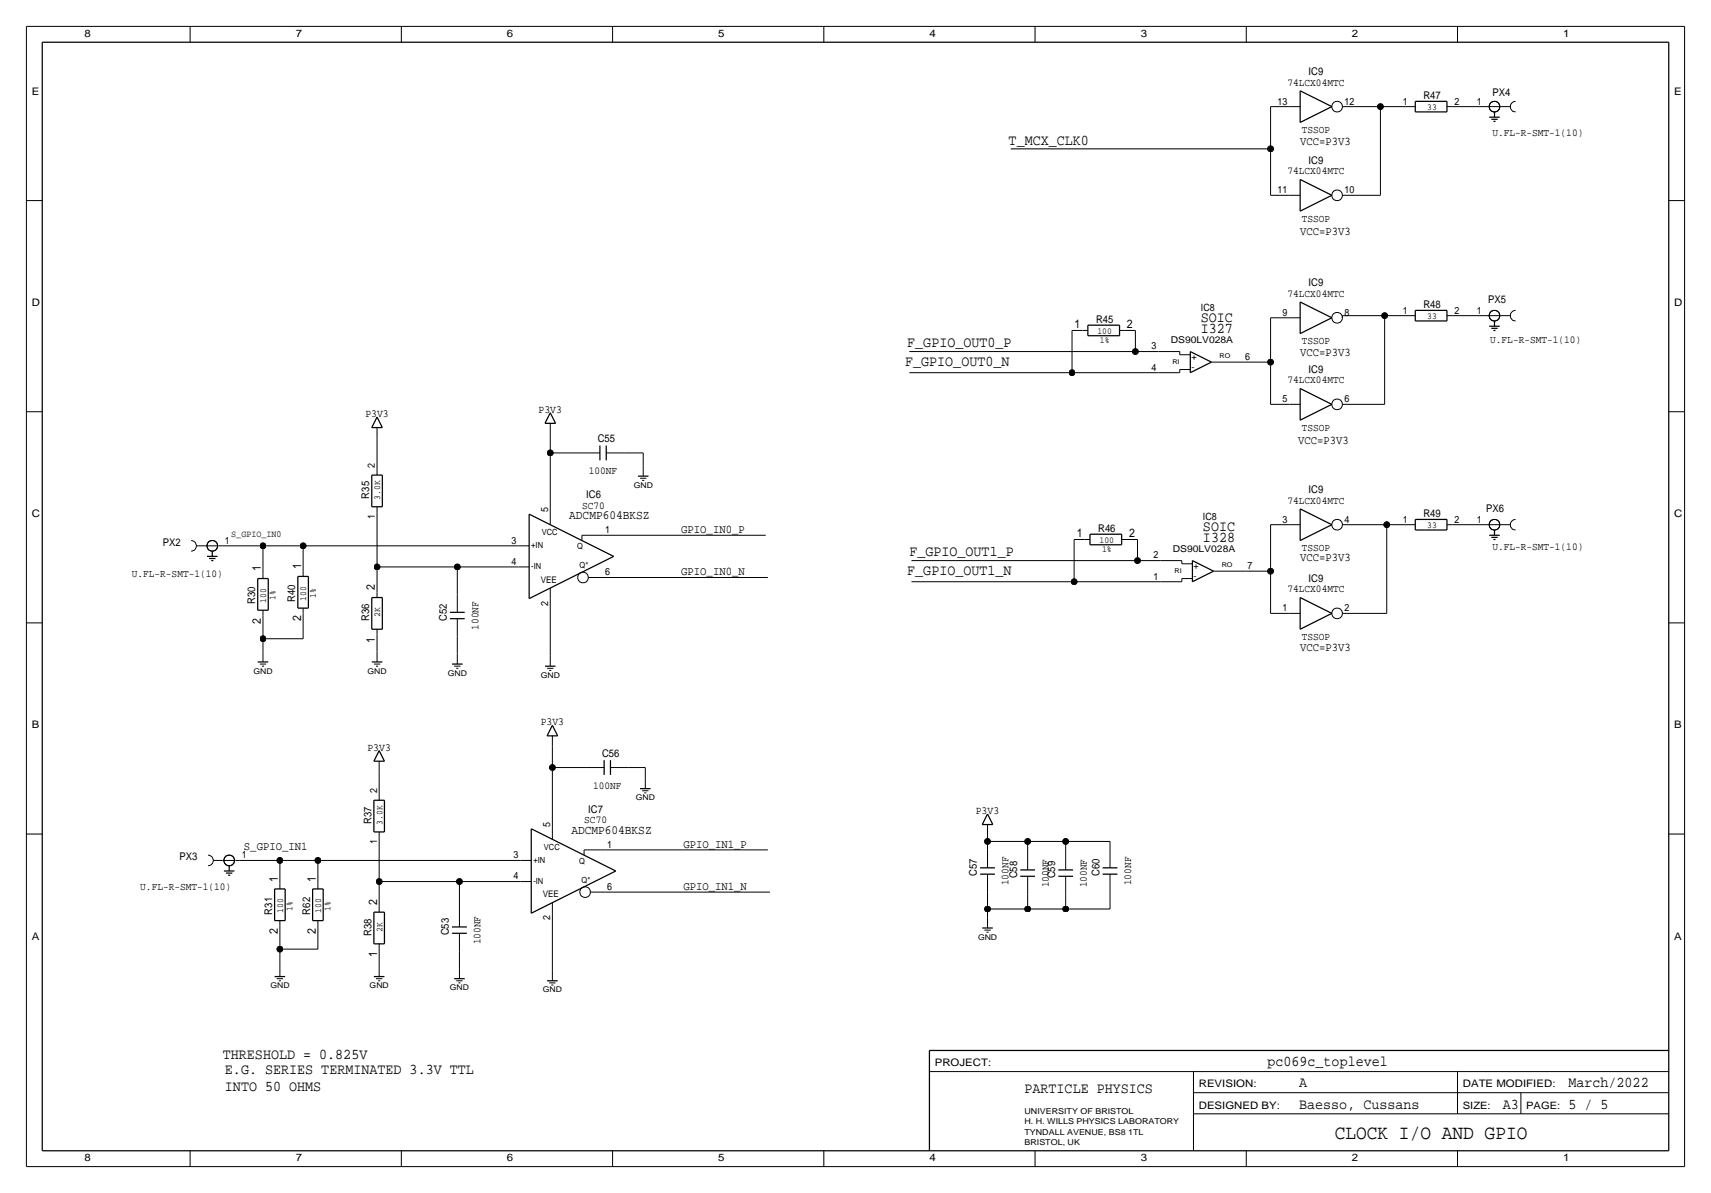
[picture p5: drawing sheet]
<svg xmlns="http://www.w3.org/2000/svg" width="411mm" height="287mm" viewBox="0 0 411 287" stroke-linecap="round" stroke-linejoin="round" font-family="sans-serif">
<g fill="none" stroke="#000" stroke-width=".24">
<path d="M6.3 6.4v274.3zM6.3 6.4h398.8zM45.7 6.4v3.8zM96.5 6.4v3.8zM147.3 6.4v3.8zM198.1 6.4v3.8zM248.9 6.4v3.8zM299.7 6.4v3.8zM350.5 6.4v3.8zM405.1 6.4v274.3zM243.1 35.8h62.5zM305.6 25.7v10.1z"/>
<path d="M305.6 35.8v11.2zM305.6 25.7h4.5zM310.1 25.7h2.6zM322.8 25.7h9.2zM332 25.7h7.1zM332 25.7v21.3zM339.1 25.7h1.3zM348 25.7h1.2zM349.2 25.7h7.7zM356.9 25.7h1zM357.9 25.7h3zM360.9 25.7h2.3z"/>
<path d="M364.5 24.4a1.27 1.27 0 0 0-1.3 1.3 1.27 1.27 0 0 0 1.3 1.2M6.3 48.3h3.9zM305.6 47h4.5zM310.1 47h2.6zM322.8 47h9.2zM401.3 48.3h3.8zM257.8 79.5v10.2zM257.8 79.5h2.5zM260.3 79.5h1.3zM269.2 79.5h1.3zM270.5 79.5h2.5zM273 79.5v5.1z"/>
<path d="M305.6 76.5h4.5zM305.6 76.5v10.6zM310.1 76.5h2.6zM322.8 75.9h10.2zM322.8 75.9v.6zM333 75.9h6.1zM333 75.9v21.4zM339.1 75.9h1.3zM348 75.9h1.2zM349.2 75.9h7.7zM356.9 75.9h1zM357.9 75.9h3z"/>
<path d="M360.9 75.9h2.3zM364.5 74.7a1.27 1.27 0 0 0-1.3 1.2 1.27 1.27 0 0 0 1.3 1.3M6.3 99.1h3.9zM218.7 89.7h39.1zM218.7 84.6h54.3zM257.8 89.7h20.8zM273 84.6h5.6zM278.6 89.7h5.1zM278.6 84.6h5.1zM283.7 85.3h2.6zM283.7 84.6v.7zM283.7 88.9v.8z"/>
<path d="M283.7 88.9h2.6zM291.3 87.1h7.7zM299 87.1h6.6zM305.6 87.1v10.2zM305.6 97.3h4.5zM310.1 97.3h2.6zM322.8 97.3h10.2zM401.3 99.1h3.8zM90.7 105.4v7.6zM90.7 113v1.3zM90.7 102.9v2.5zM132.3 109h7.7z"/>
<path d="M132.3 104.4v4.6zM132.3 109v14.7zM132.3 101.9v2.5zM140 109h4.3zM145.8 109h4.3zM150.1 109h4.6zM153.9 115.1h1.5zM154.4 115.6h.5zM154.7 109v3zM154.7 112v2.6zM46 130a1.27 1.27 0 0 1 1.2 1.3 1.27 1.27 0 0 1-1.2 1.3M47.2 131.3h2.3z"/>
<path d="M49.5 131.3h3.1zM52.6 131.3h1zM53.6 131.3h9.6zM63.2 131.3h9.7zM63.2 131.3v6.6zM63.2 137.9v1.3zM72.9 131.3v6.1zM72.9 131.3h51.8zM72.9 137.4v1.3zM90.2 136.4h.5zM90.7 136.4h19.3zM90.7 123.2v13.2z"/>
<path d="M90.7 136.4v6.1zM90.7 121.9v1.3zM110 136.4h14.7zM110 136.4v6.6zM124.7 136.4h2.6zM124.7 131.3h2.6zM132.3 123.7v2.5zM140 128.8v1.2zM140 128.8h5zM141.5 138.9h3.5zM145 138.9h39.7zM145 128.8h39.1z"/>
<path d="M219.2 140h39.1zM219.2 134.9h54.4zM258.3 140h20.8zM258.3 129.8v10.2zM258.3 129.8h2.6zM260.9 129.8h1.2zM269.7 129.8h1.3zM271 129.8h2.6zM273.6 129.8v5.1zM273.6 134.9h5.5zM279.1 140h5.1zM279.1 134.9h5.1z"/>
<path d="M284.2 135.6h2.6zM284.2 134.9v.7zM284.2 139.2v.8zM284.2 139.2h2.6zM291.8 137.4h7.7zM299.5 137.4h6.1zM305.6 126.2v11.2zM305.6 137.4v10.2zM305.6 126.2h4.5zM310.1 126.2h2.6zM322.8 126.2h10.7zM333.5 126.2h5.6z"/>
<path d="M333.5 126.2v21.4zM339.1 126.2h1.3zM348 126.2h1.2zM349.2 126.2h7.7zM356.9 126.2h1zM357.9 126.2h3zM360.9 126.2h2.3zM364.5 125a1.27 1.27 0 0 0-1.3 1.2 1.27 1.27 0 0 0 1.3 1.3M6.3 149.9h3.9zM62.5 159.8h1.5zM63.2 153.7h9.7zM63.2 148.1v5.6z"/>
<path d="M63.2 153.7v3zM63.2 146.8v1.3zM63.2 156.7v2.6zM72.9 147.6v6.1zM72.9 146.3v1.3zM89.9 159.8h1.5zM90.7 152.7v4zM90.7 156.7v2.6zM90.7 142.5v1.3zM90.7 151.4v1.3zM110 153.2v4zM110 148.8v4.4z"/>
<path d="M110 143v4.3zM110 157.2v2.6zM132.3 144v13.7zM132.3 157.7v2.6zM132.3 141.5v2.5zM305.6 147.6h4.5zM310.1 147.6h2.6zM322.8 147.6h10.7zM401.3 149.9h3.8zM63 160.3h.5zM90.4 160.3h.5zM109.2 160.3h1.5z"/>
<path d="M109.7 160.8h.5zM131.6 160.8h1.5zM132.1 161.3h.5zM132.8 179.6v5.1zM132.8 177v2.6zM91.2 185.7v5.6zM91.2 191.3v1.2zM91.2 183.1v2.6zM132.8 184.7h8.2zM132.8 184.7v14.7zM132.8 199.4v2.5zM141 184.7h4.3z"/>
<path d="M146.8 184.7h4.3zM151.1 184.7h4.1zM154.4 190.2h1.6zM154.9 190.8h.5zM155.2 184.7v2.5zM155.2 187.2v2.5zM237.5 198.4v2.5zM6.3 200.7h3.9zM50 205.7a1.27 1.27 0 0 1 1.3 1.3 1.27 1.27 0 0 1-1.3 1.3M51.3 207h2.3zM53.6 207h3zM56.6 207h1.1z"/>
<path d="M57.7 207h9.6zM67.3 207h9.2zM67.3 207v5.6zM67.3 212.6v1.3zM76.5 207v5.6zM76.5 207h48.7zM76.5 212.6v1.3zM90.7 212.1h.5zM91.2 212.1h19.3zM91.2 201.4v10.7zM91.2 212.1v6.1zM91.2 218.2v1.3z"/>
<path d="M91.2 200.2v1.2zM110.5 212.1h14.7zM110.5 212.1v6.6zM110.5 218.7v4.3zM125.2 212.1h2.6zM125.2 207h2.6zM132.8 219.7v13.7zM132.8 217.2v2.5zM140.5 204.5v1.2zM140.5 204.5h5zM142 214.6h3.5zM145.5 204.5h39.2z"/>
<path d="M145.5 214.6h39.7zM237.5 202.4h9.6zM237.5 200.9v1.5zM237.5 202.4v2.1zM237.5 218.7h9.6zM237.5 214.6v4.1zM237.5 218.7v2zM237.5 210.3v4.3zM237.5 204.5v4.3zM247.1 202.4h9.2zM247.1 202.4v2.6zM247.1 215.1v3.6z"/>
<path d="M247.1 218.7h9.2zM247.1 210.8v4.3zM247.1 205v4.3zM256.3 202.4h10.7zM256.3 202.4v2.6zM256.3 215.1v3.6zM256.3 218.7h10.7zM256.3 210.8v4.3zM256.3 205v4.3zM267 202.4v2.1zM267 214.6v4.1zM267 210.3v4.3z"/>
<path d="M267 204.5v4.3zM401.3 200.7h3.8zM66.5 235.5h1.6zM67.1 236h.5zM67.3 228.3h9.2zM67.3 222.8v5.5zM67.3 228.3v4.1zM67.3 221.5v1.3zM67.3 232.4v2.5zM76.5 222.8v5.5zM76.5 221.5v1.3zM90.4 235.5h1.5z"/>
<path d="M90.9 236h.5zM91.2 228.3v4.1zM91.2 227.1v1.2zM91.2 232.4v2.5zM109.7 236h1.6zM110.2 236.5h.5zM110.5 228.9v4zM110.5 224.5v4.4zM110.5 232.9v2.6zM132.1 236.5h1.5zM132.6 237h.5zM132.8 233.4v2.6z"/>
<path d="M236.7 223.8h1.6zM237.2 224.3h.5zM237.5 220.7v2.6zM223.5 257.8h177.8zM287 257.8v19.1zM350.5 257.8v10.2zM45.7 276.9v3.8zM96.5 276.9v3.8zM147.3 276.9v3.8zM198.1 276.9v3.8zM248.9 276.9v3.8zM287 268h114.3z"/>
<path d="M287 262.9h114.3zM299.7 276.9v3.8zM350.5 276.9v3.8zM365.8 262.9v5.1zM6.3 280.7h398.8z"/>
<circle cx="321.6" cy="25.7" r="1.28"/>
<circle cx="359.4" cy="25.7" r="1.28"/>
<circle cx="321.6" cy="47" r="1.28"/>
<circle cx="321.6" cy="76.5" r="1.28"/>
<circle cx="359.4" cy="76" r="1.28"/>
<circle cx="321.6" cy="97.3" r="1.28"/>
<circle cx="51" cy="131.3" r="1.28"/>
<circle cx="140.2" cy="138.9" r="1.28"/>
<circle cx="321.6" cy="126.2" r="1.28"/>
<circle cx="359.4" cy="126.2" r="1.28"/>
<circle cx="321.6" cy="147.6" r="1.28"/>
<circle cx="55.1" cy="207" r="1.28"/>
<circle cx="140.7" cy="214.6" r="1.28"/>
</g>
<g fill="#000" stroke="#000" stroke-width=".24">
<circle cx="305.6" cy="35.8" r=".71"/>
<circle cx="332" cy="25.7" r=".71"/>
<circle cx="333" cy="75.9" r=".71"/>
<circle cx="257.8" cy="89.7" r=".71"/>
<circle cx="273.1" cy="84.6" r=".71"/>
<circle cx="305.6" cy="87.1" r=".71"/>
<circle cx="132.3" cy="109" r=".71"/>
<circle cx="63.2" cy="131.3" r=".71"/>
<circle cx="72.9" cy="131.3" r=".71"/>
<circle cx="90.7" cy="136.4" r=".71"/>
<circle cx="110" cy="136.4" r=".71"/>
<circle cx="258.3" cy="140" r=".71"/>
<circle cx="273.6" cy="134.9" r=".71"/>
<circle cx="305.6" cy="137.4" r=".71"/>
<circle cx="333.5" cy="126.2" r=".71"/>
<circle cx="63.2" cy="153.7" r=".71"/>
<circle cx="132.8" cy="184.7" r=".71"/>
<circle cx="67.3" cy="207" r=".71"/>
<circle cx="76.5" cy="207" r=".71"/>
<circle cx="91.2" cy="212.1" r=".71"/>
<circle cx="110.5" cy="212.1" r=".71"/>
<circle cx="237.5" cy="218.7" r=".71"/>
<circle cx="237.5" cy="202.4" r=".71"/>
<circle cx="247.1" cy="218.7" r=".71"/>
<circle cx="247.1" cy="202.4" r=".71"/>
<circle cx="256.3" cy="202.4" r=".71"/>
<circle cx="256.3" cy="218.7" r=".71"/>
<circle cx="67.3" cy="228.3" r=".71"/>
</g>
<g fill="none" stroke="#000" stroke-width=".3">
<path d="M10.2 10.2v266.7zM10.2 10.2h391.1zM401.3 10.2v266.7zM312.7 29.5l7.6-3.8zM312.7 21.8v7.7zM312.7 21.8l7.6 3.9zM340.4 24.4h7.6zM340.4 24.4v2.5zM340.4 26.9h7.6zM348 24.4v2.5zM358.1 28.2h2.6zM358.6 28.7h1.6z"/>
<path d="M359.2 29.2h.5zM359.4 26.9v1.3zM312.7 50.8l7.6-3.8zM312.7 43.2v7.6zM312.7 43.2l7.6 3.8zM261.6 78.2h7.6zM261.6 78.2v2.6zM269.2 78.2v2.6zM312.7 72.6v7.7zM312.7 72.6l7.6 3.9zM340.4 74.7h7.6zM340.4 74.7v2.5z"/>
<path d="M340.4 77.2h7.6zM348 74.7v2.5zM358.1 78.5h2.6zM358.6 79h1.6zM359.2 79.5h.5zM359.4 77.2v1.3zM132.3 99.3l1.3 2.6zM132.3 99.3l-1.2 2.6zM261.6 80.8h7.6zM286.3 84.6l5 2.5zM286.3 89.7l5-2.6zM286.3 84.6v5.1z"/>
<path d="M312.7 93.5v7.6zM312.7 93.5l7.6 3.8zM312.7 80.3l7.6-3.8zM89.4 114.3v7.6zM89.4 114.3h2.5zM89.4 102.9h2.5zM90.7 100.3l1.2 2.6zM90.7 100.3l-1.3 2.6zM91.9 114.3v7.6zM131.1 101.9h2.5zM144.3 107.2v3.5zM145.8 107.2v3.5z"/>
<path d="M153.4 114.6h2.6zM312.7 101.1l7.6-3.8zM49.8 133.9h2.5zM50.3 134.4h1.5zM50.8 134.9h.5zM51.1 132.6v1.3zM62 139.2v7.6zM62 139.2h2.5zM64.5 139.2v7.6zM71.6 138.7v7.6zM71.6 138.7h2.6zM74.2 138.7v7.6z"/>
<path d="M89.4 121.9h2.5zM127.3 123.7v20.3zM127.3 123.7l20.3 10.2zM262.1 128.5h7.6zM262.1 128.5v2.6zM262.1 131.1h7.6zM269.7 128.5v2.6zM286.8 134.9l5 2.5zM286.8 140l5-2.6zM286.8 134.9v5.1zM312.7 130l7.6-3.8zM312.7 122.4v7.6z"/>
<path d="M312.7 122.4l7.6 3.8zM340.4 125h7.6zM340.4 125v2.5zM340.4 127.5h7.6zM348 125v2.5zM358.1 128.8h2.6zM358.6 129.3h1.6zM359.2 129.8h.5zM359.4 127.5v1.3zM62 146.8h2.5zM62 159.3h2.5zM71.6 146.3h2.6z"/>
<path d="M89.4 159.3h2.5zM89.4 143.8v7.6zM89.4 143.8h2.5zM89.4 151.4h2.5zM91.9 143.8v7.6zM108.2 147.3h3.6zM108.2 148.8h3.6zM108.7 159.8h2.6zM127.3 144l20.3-10.1zM312.7 151.4l7.6-3.8zM312.7 143.8v7.6zM312.7 143.8l7.6 3.8z"/>
<path d="M131.1 160.3h2.5zM131.6 177h2.5zM132.8 174.5l1.3 2.5zM132.8 174.5l-1.2 2.5zM89.9 192.5v7.7zM89.9 192.5h2.6zM89.9 183.1h2.6zM91.2 180.6l1.3 2.5zM91.2 180.6l-1.3 2.5zM92.5 192.5v7.7zM127.8 199.4v20.3zM127.8 199.4l20.3 10.1z"/>
<path d="M145.3 182.9v3.5zM146.8 182.9v3.5zM153.9 189.7h2.6zM236.2 198.4h2.6zM237.5 195.8l1.3 2.6zM237.5 195.8l-1.3 2.6zM53.8 209.5h2.6zM54.4 210.1h1.5zM54.9 210.6h.5zM55.1 208.3v1.2zM66 213.9v7.6zM66 213.9h2.6z"/>
<path d="M68.6 213.9v7.6zM75.2 213.9v7.6zM75.2 213.9h2.5zM77.7 213.9v7.6zM89.9 219.5v7.6zM89.9 219.5h2.6zM89.9 200.2h2.6zM92.5 219.5v7.6zM127.8 219.7l20.3-10.2zM235.7 208.8h3.6zM235.7 210.3h3.6zM245.4 209.3h3.5z"/>
<path d="M245.4 210.8h3.5zM254.5 209.3h3.6zM254.5 210.8h3.6zM265.2 208.8h3.5zM265.2 210.3h3.5zM66 221.5h2.6zM66 234.9h2.6zM75.2 221.5h2.5zM89.9 227.1h2.6zM89.9 234.9h2.6zM108.7 223h3.6zM108.7 224.5h3.6z"/>
<path d="M109.2 235.5h2.6zM131.6 236h2.5zM236.2 223.3h2.6zM223.5 252.7h177.8zM223.5 252.7v24.2zM10.2 276.9h391.1z"/>
</g>
<text font-size="4.8" x="321" y="274.1">CLOCK I/O AND GPIO</text>
<g font-size="3.6">
<text x="242.6" y="34.8">T_MCX_CLK0</text>
<text x="288.8" y="77.5">SOIC</text>
<text x="218.2" y="83.6">F_GPIO_OUT0_P</text>
<text x="288.8" y="80">I327</text>
<text x="217.7" y="88.1">F_GPIO_OUT0_N</text>
<text x="289.3" y="130.3">I328</text>
<text x="289.3" y="127.8">SOIC</text>
<text x="218.7" y="133.9">F_GPIO_OUT1_P</text>
<text x="218.2" y="138.4">F_GPIO_OUT1_N</text>
<text x="53.6" y="254.8">THRESHOLD = 0.825V</text>
<text x="304.8" y="256.5">pc069c_toplevel</text>
<text x="54.1" y="262.4">INTO 50 OHMS</text>
<text x="54.1" y="258.3">E.G. SERIES TERMINATED 3.3V TTL</text>
<text x="246.4" y="262.9">PARTICLE PHYSICS</text>
<text x="312.4" y="261.6">A</text>
<text x="377.2" y="261.6">March/2022</text>
<text x="312.4" y="266.7">Baesso, Cussans</text>
<text x="361.4" y="266.7">A3</text>
<text x="377.2" y="266.7">5 / 5</text>
</g>
<g font-size="3">
<text x="136.9" y="125">ADCMP604BKSZ</text>
<text x="137.4" y="200.7">ADCMP604BKSZ</text>
</g>
<g font-size="2.9">
<text x="312.7" y="34.8">VCC=P3V3</text>
<text x="312.7" y="56.6">VCC=P3V3</text>
<text x="258.4" y="79">1</text>
<text x="271" y="79">2</text>
<text x="312.7" y="85.6">VCC=P3V3</text>
<text x="312.2" y="106.9">VCC=P3V3</text>
<text x="163.8" y="128.3">GPIO_IN0_P</text>
<text x="258.9" y="129.3">1</text>
<text x="271.5" y="129.3">2</text>
<text x="62.7" y="137.4" transform="rotate(-90 62.7 137.4)">1</text>
<text x="72.4" y="136.9" transform="rotate(-90 72.4 136.9)">1</text>
<text x="312.7" y="134.9">VCC=P3V3</text>
<text x="90.2" y="142" transform="rotate(-90 90.2 142)">2</text>
<text x="163.8" y="138.4">GPIO_IN0_N</text>
<text x="72.4" y="149.5" transform="rotate(-90 72.4 149.5)">2</text>
<text x="62.7" y="150" transform="rotate(-90 62.7 150)">2</text>
<text x="90.2" y="154.6" transform="rotate(-90 90.2 154.6)">1</text>
<text x="312.7" y="156.7">VCC=P3V3</text>
<text x="164.3" y="204">GPIO_IN1_P</text>
<text x="58.7" y="204.5">S_GPIO_IN1</text>
<text x="66.8" y="212.1" transform="rotate(-90 66.8 212.1)">1</text>
<text x="75.9" y="212.1" transform="rotate(-90 75.9 212.1)">1</text>
<text x="164.3" y="214.1">GPIO_IN1_N</text>
<text x="90.7" y="217.7" transform="rotate(-90 90.7 217.7)">2</text>
<text x="66.8" y="224.7" transform="rotate(-90 66.8 224.7)">2</text>
<text x="75.9" y="224.7" transform="rotate(-90 75.9 224.7)">2</text>
<text x="90.7" y="230.3" transform="rotate(-90 90.7 230.3)">1</text>
</g>
<g font-size="2.6">
<text x="309.6" y="20.6">74LCX04MTC</text>
<text x="314.7" y="18">IC9</text>
<text x="342.3" y="23.8">R47</text>
<text x="358.9" y="23.1">PX4</text>
<text x="313.1" y="32">TSSOP</text>
<text x="358.9" y="32.8">U.FL-R-SMT-1(10)</text>
<text x="309.6" y="41.9">74LCX04MTC</text>
<text x="314.7" y="39.4">IC9</text>
<text x="313.1" y="53.3">TSSOP</text>
<text x="309.6" y="71.4">74LCX04MTC</text>
<text x="314.7" y="68.8">IC9</text>
<text x="263.6" y="77.6">R45</text>
<text x="342.3" y="74.1">R48</text>
<text x="357.9" y="72.9">PX5</text>
<text x="313.1" y="82.8">TSSOP</text>
<text x="358.4" y="82.5">U.FL-R-SMT-1(10)</text>
<text x="314.7" y="89.7">IC9</text>
<text x="309.6" y="92.2">74LCX04MTC</text>
<text x="87.9" y="100.3">P3V3</text>
<text x="129.5" y="99.3">P3V3</text>
<text x="143.8" y="106.4">C55</text>
<text x="313.1" y="103.6">TSSOP</text>
<text x="88.8" y="119.9" transform="rotate(-90 88.8 119.9)">R35</text>
<text x="141" y="119.9">IC6</text>
<text x="141.6" y="114">100NF</text>
<text x="314.7" y="118.6">IC9</text>
<text x="140" y="122.4">SC70</text>
<text x="309.6" y="121.2">74LCX04MTC</text>
<text x="342.3" y="124.4">R49</text>
<text x="357.4" y="123.2">PX6</text>
<text x="39.1" y="131.3">PX2</text>
<text x="264.1" y="127.9">R46</text>
<text x="313.1" y="132.6">TSSOP</text>
<text x="358.9" y="132.3">U.FL-R-SMT-1(10)</text>
<text x="31.7" y="138.9">U.FL-R-SMT-1(10)</text>
<text x="309.6" y="142.5">74LCX04MTC</text>
<text x="314.7" y="140">IC9</text>
<text x="61.4" y="145.3" transform="rotate(-90 61.4 145.3)">R30</text>
<text x="71" y="144.8" transform="rotate(-90 71 144.8)">R40</text>
<text x="88.8" y="149.4" transform="rotate(-90 88.8 149.4)">R36</text>
<text x="107.4" y="149.4" transform="rotate(-90 107.4 149.4)">C52</text>
<text x="115.1" y="151.5" transform="rotate(-90 115.1 151.5)">100NF</text>
<text x="313.1" y="153.9">TSSOP</text>
<text x="130" y="174.5">P3V3</text>
<text x="88.4" y="180.6">P3V3</text>
<text x="144.8" y="182.1">C56</text>
<text x="142.6" y="189.7">100NF</text>
<text x="141.5" y="195.6">IC7</text>
<text x="234.7" y="195.8">P3V3</text>
<text x="89.3" y="198.2" transform="rotate(-90 89.3 198.2)">R37</text>
<text x="140.5" y="198.1">SC70</text>
<text x="43.2" y="207">PX3</text>
<text x="33.7" y="214.1">U.FL-R-SMT-1(10)</text>
<text x="235" y="210.8" transform="rotate(-90 235 210.8)">C57</text>
<text x="242.6" y="213" transform="rotate(-90 242.6 213)">100NF</text>
<text x="244.6" y="211.3" transform="rotate(-90 244.6 211.3)">C58</text>
<text x="252.2" y="213.5" transform="rotate(-90 252.2 213.5)">100NF</text>
<text x="253.7" y="211.3" transform="rotate(-90 253.7 211.3)">C59</text>
<text x="261.4" y="213.5" transform="rotate(-90 261.4 213.5)">100NF</text>
<text x="264.4" y="210.8" transform="rotate(-90 264.4 210.8)">C60</text>
<text x="272" y="213" transform="rotate(-90 272 213)">100NF</text>
<text x="65.4" y="220" transform="rotate(-90 65.4 220)">R31</text>
<text x="74.6" y="220" transform="rotate(-90 74.6 220)">R62</text>
<text x="89.3" y="225.1" transform="rotate(-90 89.3 225.1)">R38</text>
<text x="107.9" y="225" transform="rotate(-90 107.9 225)">C53</text>
<text x="115.6" y="227.2" transform="rotate(-90 115.6 227.2)">100NF</text>
</g>
<g font-size="2.5">
<text x="20.3" y="8.9">8</text>
<text x="71.1" y="8.9">7</text>
<text x="121.9" y="8.9">6</text>
<text x="172.7" y="8.9">5</text>
<text x="223.5" y="8.9">4</text>
<text x="274.3" y="8.9">3</text>
<text x="325.1" y="8.9">2</text>
<text x="375.9" y="8.9">1</text>
<text x="7.6" y="22.9">E</text>
<text x="402.6" y="22.9">E</text>
<text x="7.6" y="73.7">D</text>
<text x="402.6" y="73.7">D</text>
<text x="7.6" y="124.5">C</text>
<text x="402.6" y="124.5">C</text>
<text x="7.6" y="175.3">B</text>
<text x="402.6" y="175.3">B</text>
<text x="7.6" y="226.1">A</text>
<text x="402.6" y="226.1">A</text>
<text x="224.8" y="256.5">PROJECT:</text>
<text x="288.3" y="261.6">REVISION:</text>
<text x="351.8" y="261.6">DATE MODIFIED:</text>
<text x="288.3" y="266.7">DESIGNED BY:</text>
<text x="20.3" y="279.4">8</text>
<text x="71.1" y="279.4">7</text>
<text x="121.9" y="279.4">6</text>
<text x="172.7" y="279.4">5</text>
<text x="223.5" y="279.4">4</text>
<text x="274.3" y="279.4">3</text>
<text x="325.1" y="279.4">2</text>
<text x="375.9" y="279.4">1</text>
</g>
<g font-size="2.4">
<text x="307.2" y="25.1">13</text>
<text x="323.3" y="25.1">12</text>
<text x="337.4" y="25.1">1</text>
<text x="349.8" y="25.1">2</text>
<text x="355.2" y="25.1">1</text>
<text x="307.2" y="46.5">11</text>
<text x="323.3" y="46.5">10</text>
<text x="288.8" y="74.9">IC8</text>
<text x="308.4" y="75.9">9</text>
<text x="323.3" y="75.9">8</text>
<text x="337.4" y="75.4">1</text>
<text x="349.8" y="75.4">2</text>
<text x="355.2" y="75.4">1</text>
<text x="276.9" y="84.1">3</text>
<text x="276.9" y="89.2">4</text>
<text x="299.5" y="86.6">6</text>
<text x="308.4" y="96.8">5</text>
<text x="323.3" y="96.8">6</text>
<text x="90.2" y="112.5" transform="rotate(-90 90.2 112.5)">2</text>
<text x="90.2" y="124.9" transform="rotate(-90 90.2 124.9)">1</text>
<text x="131.8" y="123.2" transform="rotate(-90 131.8 123.2)">5</text>
<text x="289.3" y="125.2">IC8</text>
<text x="308.4" y="125.7">3</text>
<text x="323.3" y="125.7">4</text>
<text x="337.4" y="125.7">1</text>
<text x="349.8" y="125.7">2</text>
<text x="355.2" y="125.7">1</text>
<text x="54.1" y="130.8">1</text>
<text x="123" y="130.8">3</text>
<text x="145.5" y="128.3">1</text>
<text x="123" y="135.9">4</text>
<text x="277.4" y="134.4">2</text>
<text x="300" y="136.9">7</text>
<text x="145.5" y="138.4">6</text>
<text x="277.4" y="139.4">1</text>
<text x="131.8" y="145.7" transform="rotate(-90 131.8 145.7)">2</text>
<text x="308.4" y="147.1">1</text>
<text x="323.3" y="147.1">2</text>
<text x="90.7" y="190.8" transform="rotate(-90 90.7 190.8)">2</text>
<text x="90.7" y="203.1" transform="rotate(-90 90.7 203.1)">1</text>
<text x="132.3" y="198.9" transform="rotate(-90 132.3 198.9)">5</text>
<text x="146" y="204">1</text>
<text x="58.2" y="206.5">1</text>
<text x="123.5" y="206.5">3</text>
<text x="123.5" y="211.6">4</text>
<text x="146" y="214.1">6</text>
<text x="132.3" y="221.4" transform="rotate(-90 132.3 221.4)">2</text>
<text x="351.8" y="266.7">SIZE:</text>
<text x="367" y="266.7">PAGE:</text>
</g>
<g font-size="2.3">
<text x="281.5" y="82.5">DS90LV028A</text>
<text x="55.6" y="129.3">S_GPIO_IN0</text>
<text x="282" y="132.8">DS90LV028A</text>
</g>
<g font-size="2.2">
<text x="343.3" y="26.4">33</text>
<text x="343.3" y="76.7">33</text>
<text x="263.9" y="80.3">100</text>
<text x="264.5" y="82.5">1%</text>
<text x="91.4" y="120.2" transform="rotate(-90 91.4 120.2)">3.0K</text>
<text x="264.4" y="130.6">100</text>
<text x="343.3" y="127">33</text>
<text x="265" y="132.8">1%</text>
<text x="75.9" y="143.9" transform="rotate(-90 75.9 143.9)">1%</text>
<text x="130" y="140.2">VEE</text>
<text x="64" y="145" transform="rotate(-90 64 145)">100</text>
<text x="66.3" y="144.4" transform="rotate(-90 66.3 144.4)">1%</text>
<text x="73.7" y="144.5" transform="rotate(-90 73.7 144.5)">100</text>
<text x="91.4" y="148.5" transform="rotate(-90 91.4 148.5)">2K</text>
<text x="91.9" y="198.4" transform="rotate(-90 91.9 198.4)">3.0K</text>
<text x="130.6" y="215.9">VEE</text>
<text x="68.1" y="219.7" transform="rotate(-90 68.1 219.7)">100</text>
<text x="70.4" y="219.1" transform="rotate(-90 70.4 219.1)">1%</text>
<text x="77.2" y="219.7" transform="rotate(-90 77.2 219.7)">100</text>
<text x="79.5" y="219.1" transform="rotate(-90 79.5 219.1)">1%</text>
<text x="91.9" y="224.2" transform="rotate(-90 91.9 224.2)">2K</text>
</g>
<g font-size="2">
<text x="286.5" y="88.9">-</text>
<text x="286.5" y="86.6">+</text>
<text x="127.8" y="131.8">+IN</text>
<text x="130.3" y="128.8">VCC</text>
<text x="127.8" y="136.9">-IN</text>
<text x="138.8" y="132.1">Q</text>
<text x="139.4" y="136.7">Q*</text>
<text x="287" y="136.9">+</text>
<text x="287" y="139.2">-</text>
<text x="128.3" y="207.5">+IN</text>
<text x="130.8" y="204.5">VCC</text>
<text x="139.3" y="207.8">Q</text>
<text x="128.3" y="212.6">-IN</text>
<text x="139.9" y="212.3">Q*</text>
<text x="246.4" y="268">UNIVERSITY OF BRISTOL</text>
<text x="246.4" y="273">TYNDALL AVENUE, BS8 1TL</text>
<text x="246.4" y="275.6">BRISTOL, UK</text>
<text x="246.4" y="270.5">H. H. WILLS PHYSICS LABORATORY</text>
</g>
<g font-size="1.9">
<text x="152.4" y="117.3">GND</text>
<text x="61" y="162.1">GND</text>
<text x="88.4" y="162.1">GND</text>
<text x="107.7" y="162.6">GND</text>
<text x="130" y="163.1">GND</text>
<text x="152.9" y="192.5">GND</text>
<text x="235.2" y="226.1">GND</text>
<text x="65" y="237.7">GND</text>
<text x="88.9" y="237.7">GND</text>
<text x="108.2" y="238.3">GND</text>
<text x="130.6" y="238.8">GND</text>
</g>
<g font-size="1.6">
<text x="281.9" y="87.6">RI</text>
<text x="293.3" y="86.1">RO</text>
<text x="282.4" y="137.9">RI</text>
<text x="293.8" y="136.4">RO</text>
</g>
</svg>
